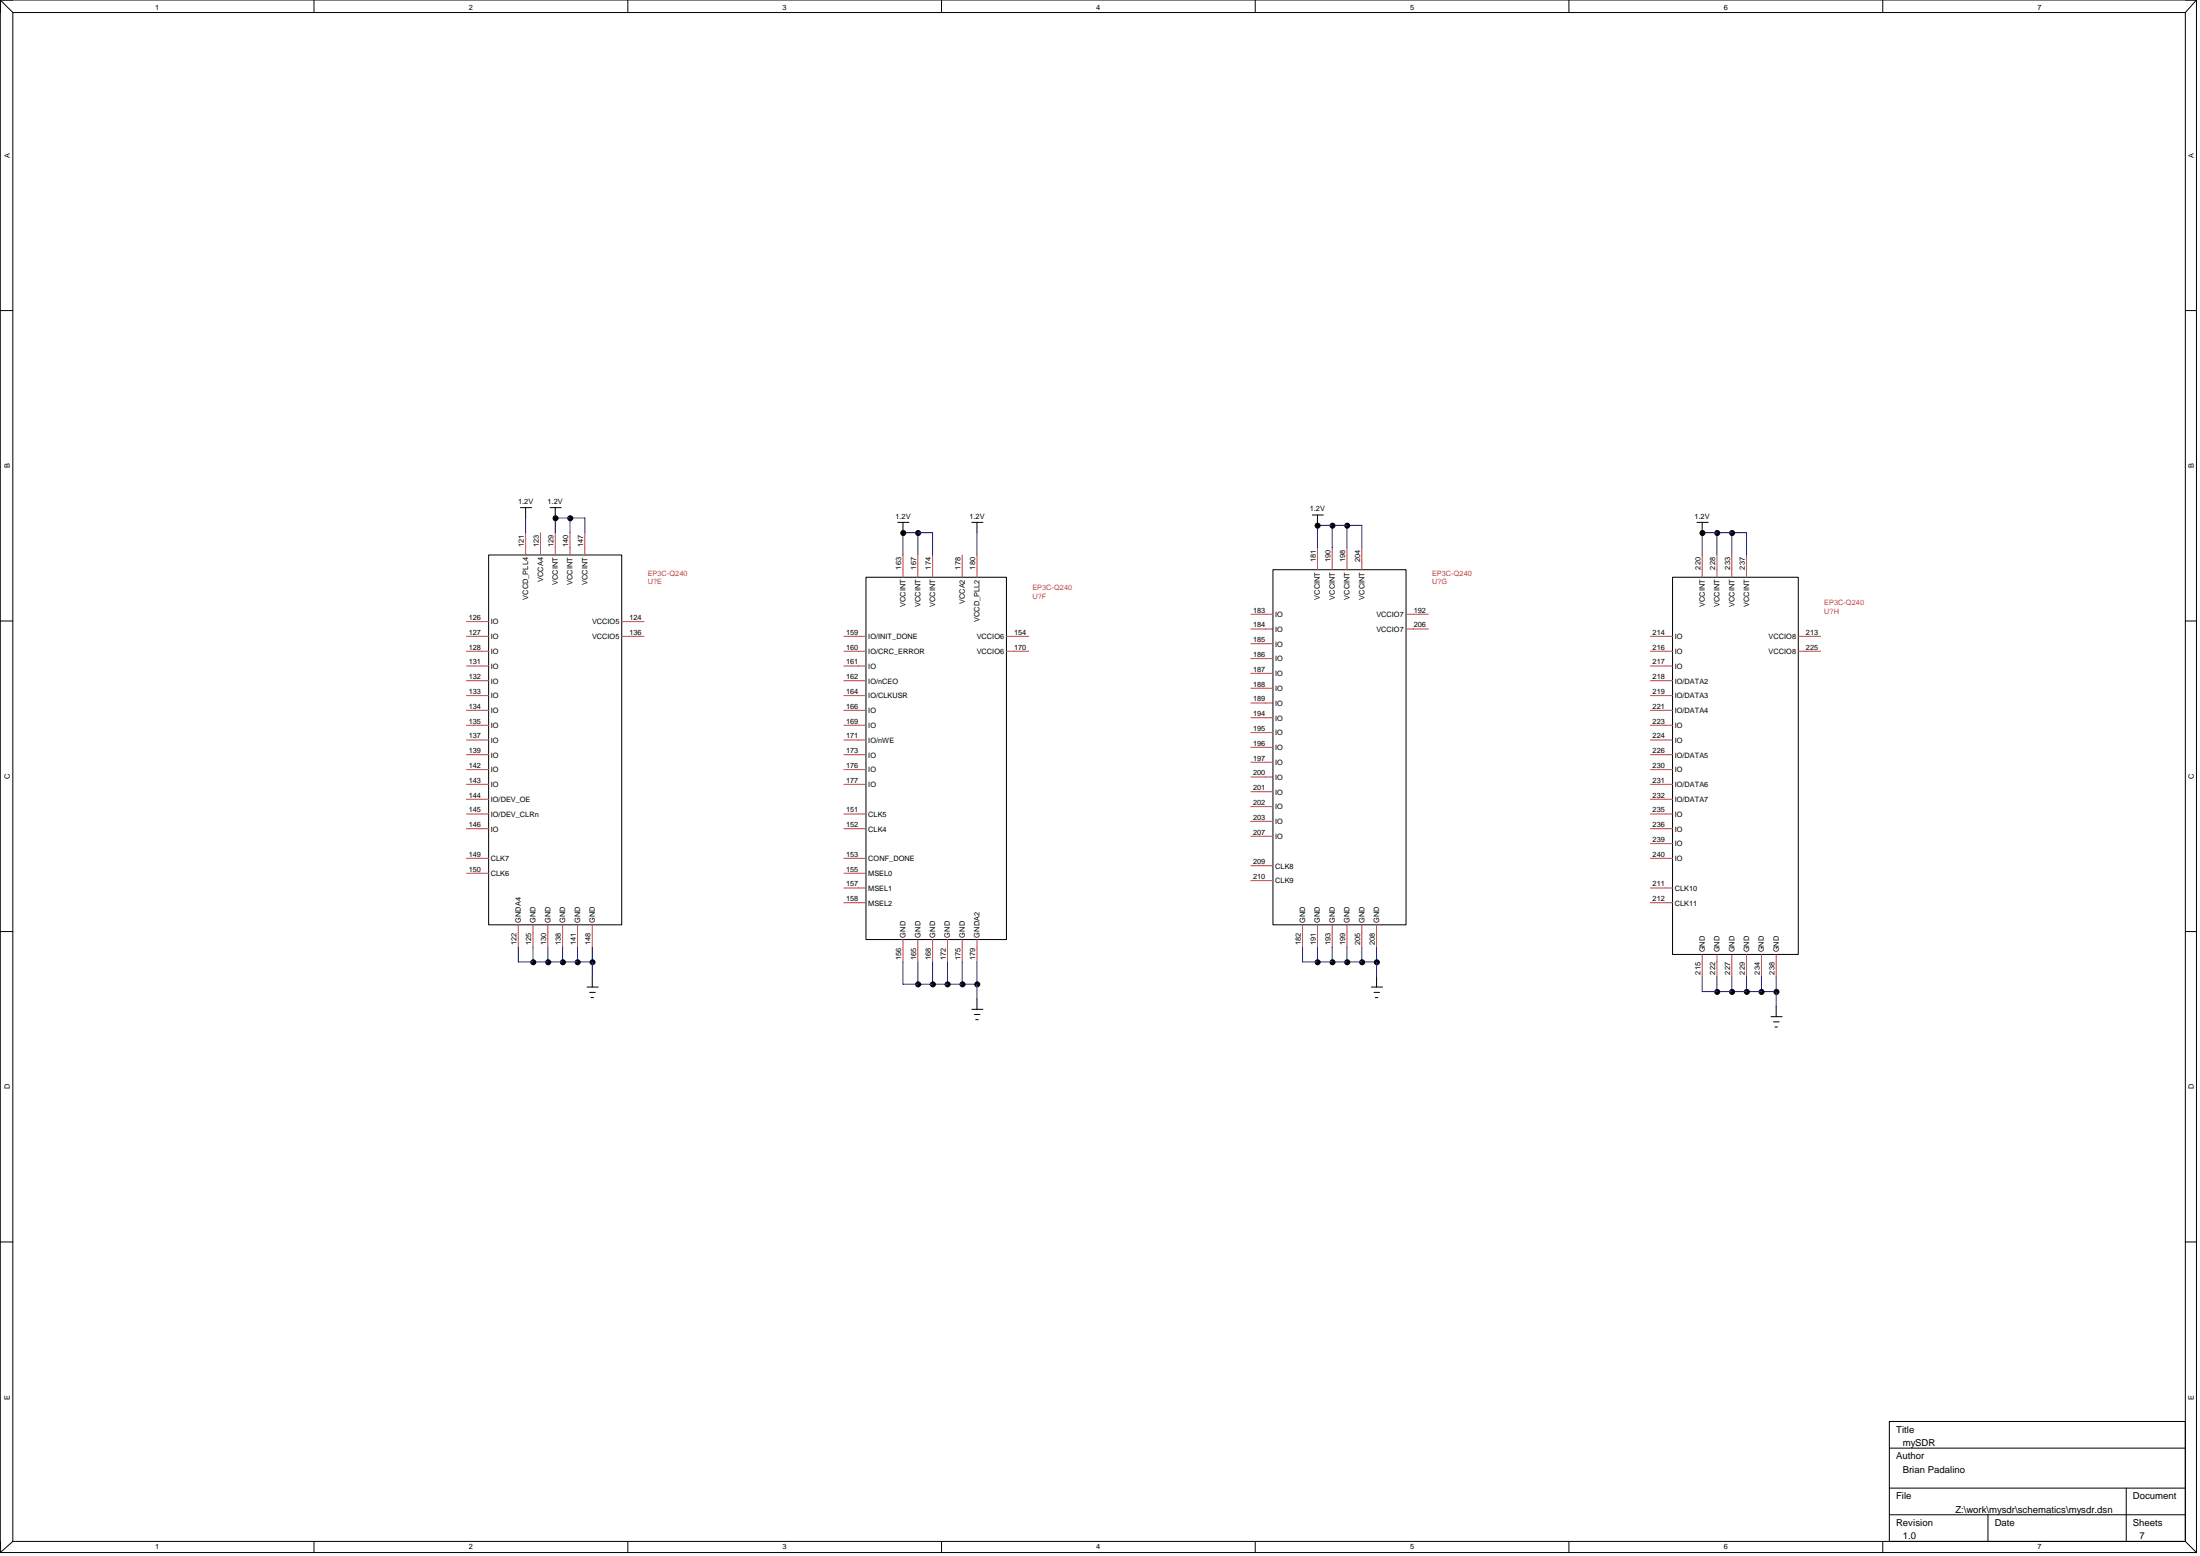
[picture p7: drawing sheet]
<svg xmlns="http://www.w3.org/2000/svg" width="594mm" height="420mm" viewBox="0 0 594 420" stroke-linecap="round" stroke-linejoin="round" font-family="sans-serif">
<g fill="none" stroke="#000" stroke-width=".27">
<path d="M.1 0h593M.1 0v419.2M.1 0l3.4 3.4M3.5 3.4h586.6M3.5 3.4v412.8M84.8 0v3.4M169.5 0v3.4M254.2 0v3.4M339 0v3.4M423.7 0v3.4M508.4 0v3.4M590.1 3.4v412.8"/>
<path d="M593.1 0v419.2M593.1 0l-3 3.4M.1 83.9h3.4M590.1 83.9h3M140.5 137.1h3M141.9 137.1v2.8M148.5 137.1h3M149.9 137.1v2.8M354.4 139.1h2.9M355.8 139.1v2.8M131.9 149.9h36v99.8h-36zM233.8 155.9h38v97.8h-38z"/>
<path d="M242.4 141.1h3M243.8 141.1v2.7M262.4 141.1h3M263.8 141.1v2.7M343.7 153.8h36v95.9h-36zM451.6 155.9h34v101.8h-34zM458.2 141.1h3.1M459.6 141.1v2.7M.1 167.7h3.4M590.1 167.7h3M.1 251.5h3.4M590.1 251.5h3"/>
<path d="M158.5 266.5h3M159.2 268h1.5M159.6 269.4h.7M159.9 263.7v2.8M262.4 272.5h3M263.1 273.9h1.5M263.5 275.3h.7M263.8 269.7v2.8M370.3 266.5h3M371 268h1.5M371.4 269.4h.7M371.7 263.7v2.8"/>
<path d="M478.2 274.5h3M478.9 275.9h1.5M479.3 277.3h.7M479.6 271.7v2.8M.1 335.4h3.4M590.1 335.4h3M510.2 391h79.9M590.1 383.8h-79.9v32.4M.1 419.2h593M3.5 416.2h586.6M3.5 416.2l-3.4 3M84.8 416.2v3"/>
<path d="M169.5 416.2v3M254.2 416.2v3M339 416.2v3M423.7 416.2v3M508.4 416.2v3M510.2 401.8h79.9M510.2 409h79.9M536.8 409v7.2M574.2 401.8v14.4M590.1 416.2l3 3"/>
<circle cx="150" cy="139.9" r=".68"/>
<circle cx="154" cy="139.9" r=".68"/>
<circle cx="243.9" cy="143.9" r=".68"/>
<circle cx="247.9" cy="143.9" r=".68"/>
<circle cx="355.8" cy="141.9" r=".68"/>
<circle cx="359.8" cy="141.9" r=".68"/>
<circle cx="363.8" cy="141.9" r=".68"/>
<circle cx="459.7" cy="143.9" r=".68"/>
<circle cx="463.7" cy="143.9" r=".68"/>
<circle cx="467.7" cy="143.9" r=".68"/>
<circle cx="144" cy="259.8" r=".68"/>
<circle cx="148" cy="259.8" r=".68"/>
<circle cx="152" cy="259.8" r=".68"/>
<circle cx="156" cy="259.8" r=".68"/>
<circle cx="160" cy="259.8" r=".68"/>
<circle cx="355.8" cy="259.8" r=".68"/>
<circle cx="359.8" cy="259.8" r=".68"/>
<circle cx="363.8" cy="259.8" r=".68"/>
<circle cx="367.8" cy="259.8" r=".68"/>
<circle cx="371.8" cy="259.8" r=".68"/>
<circle cx="247.9" cy="265.8" r=".68"/>
<circle cx="251.9" cy="265.8" r=".68"/>
<circle cx="255.9" cy="265.8" r=".68"/>
<circle cx="259.9" cy="265.8" r=".68"/>
<circle cx="263.9" cy="265.8" r=".68"/>
<circle cx="463.7" cy="267.8" r=".68"/>
<circle cx="467.7" cy="267.8" r=".68"/>
<circle cx="471.7" cy="267.8" r=".68"/>
<circle cx="475.7" cy="267.8" r=".68"/>
<circle cx="479.7" cy="267.8" r=".68"/>
</g>
<g fill="none" stroke="#c04040" stroke-width=".27">
<path d="M141.9 143.8v6.1M146 143.8v6.1M149.9 143.8v6.1M153.9 143.8v6.1M157.9 143.8v6.1M243.8 149.9v6M247.9 149.9v6M251.8 149.9v6M259.8 149.9v6M263.8 149.9v6M355.8 147.9v5.9M359.7 147.9v5.9"/>
<path d="M363.7 147.9v5.9M367.7 147.9v5.9M459.6 149.9v6M463.6 149.9v6M467.6 149.9v6M471.6 149.9v6M126 167.9h5.9M126 171.8h5.9M126 175.9h5.9M126 179.8h5.9M167.9 167.9h6M167.9 171.8h6"/>
<path d="M227.9 171.8h5.9M227.9 175.9h5.9M227.9 179.8h5.9M271.8 171.8h6M271.8 175.9h6M337.8 165.9h5.9M337.8 169.8h5.9M337.8 173.8h5.9M337.8 177.8h5.9M379.7 165.9h6M379.7 169.8h6M445.7 171.8h5.9"/>
<path d="M445.7 175.9h5.9M445.7 179.8h5.9M485.6 171.8h6M485.6 175.9h6M126 183.8h5.9M126 187.8h5.9M126 191.8h5.9M126 195.8h5.9M126 199.8h5.9M227.9 183.8h5.9M227.9 187.8h5.9M227.9 191.8h5.9"/>
<path d="M227.9 195.8h5.9M227.9 199.8h5.9M337.8 181.8h5.9M337.8 185.8h5.9M337.8 189.8h5.9M337.8 193.8h5.9M337.8 197.8h5.9M445.7 183.8h5.9M445.7 187.8h5.9M445.7 191.8h5.9M445.7 195.8h5.9M445.7 199.8h5.9"/>
<path d="M126 203.8h5.9M126 207.8h5.9M126 211.8h5.9M126 215.8h5.9M126 219.8h5.9M227.9 203.8h5.9M227.9 207.8h5.9M227.9 211.8h5.9M227.9 219.8h5.9M337.8 201.8h5.9M337.8 205.8h5.9M337.8 209.8h5.9"/>
<path d="M337.8 213.8h5.9M337.8 217.8h5.9M445.7 203.8h5.9M445.7 207.8h5.9M445.7 211.8h5.9M445.7 215.8h5.9M445.7 219.8h5.9M126 223.8h5.9M126 231.8h5.9M126 235.8h5.9M227.9 223.8h5.9M227.9 231.8h5.9"/>
<path d="M227.9 235.8h5.9M227.9 239.8h5.9M337.8 221.8h5.9M337.8 225.8h5.9M337.8 233.8h5.9M337.8 237.8h5.9M445.7 223.8h5.9M445.7 231.8h5.9M445.7 239.8h5.9M445.7 227.8h5.9M139.9 249.8v6M143.9 249.8v6"/>
<path d="M147.9 249.8v6M151.9 249.8v6M155.9 249.8v6M159.9 249.8v6M227.9 243.8h5.9M243.8 253.7v6.1M247.9 253.7v6.1M251.8 253.7v6.1M255.9 253.7v6.1M259.8 253.7v6.1M263.8 253.7v6.1M351.7 249.8v6"/>
<path d="M355.8 249.8v6M359.7 249.8v6M363.7 249.8v6M367.7 249.8v6M371.7 249.8v6M445.7 243.8h5.9M459.6 257.8v5.9M463.6 257.8v5.9M467.6 257.8v5.9M471.6 257.8v5.9M475.6 257.8v5.9M479.6 257.8v5.9"/>
</g>
<g fill="none" stroke="#00f" stroke-width=".27">
<path d="M141.9 139.9v3.9M153.9 139.9v3.9M149.9 143.8v-3.9h8v3.9M243.8 149.9v-6.1h8v6.1M247.9 143.8v6.1M263.8 143.8v6.1M355.8 147.9v-6h11.9v6M359.7 141.9v6M363.7 141.9v6M459.6 149.9v-6.1h12v6.1M463.6 143.8v6.1M467.6 143.8v6.1"/>
<path d="M139.9 255.8v4h20M143.9 255.8v4M147.9 255.8v4M151.9 255.8v4M155.9 255.8v4M159.9 255.8v7.9M243.8 259.8v6h20M247.9 259.8v6M251.8 259.8v6M255.9 259.8v6M259.8 259.8v6M263.8 259.8v9.9"/>
<path d="M351.7 255.8v4h20M355.8 255.8v4M359.7 255.8v4M363.7 255.8v4M367.7 255.8v4M371.7 255.8v7.9M459.6 263.7v4.1h20M463.6 263.7v4.1M467.6 263.7v4.1M471.6 263.7v4.1M475.6 263.7v4.1M479.6 263.7v8"/>
</g>
<g fill="#000">
<circle cx="150" cy="139.9" r=".68"/>
<circle cx="154" cy="139.9" r=".68"/>
<circle cx="243.9" cy="143.9" r=".68"/>
<circle cx="247.9" cy="143.9" r=".68"/>
<circle cx="355.8" cy="141.9" r=".68"/>
<circle cx="359.8" cy="141.9" r=".68"/>
<circle cx="363.8" cy="141.9" r=".68"/>
<circle cx="459.7" cy="143.9" r=".68"/>
<circle cx="463.7" cy="143.9" r=".68"/>
<circle cx="467.7" cy="143.9" r=".68"/>
<circle cx="144" cy="259.8" r=".68"/>
<circle cx="148" cy="259.8" r=".68"/>
<circle cx="152" cy="259.8" r=".68"/>
<circle cx="156" cy="259.8" r=".68"/>
<circle cx="160" cy="259.8" r=".68"/>
<circle cx="355.8" cy="259.8" r=".68"/>
<circle cx="359.8" cy="259.8" r=".68"/>
<circle cx="363.8" cy="259.8" r=".68"/>
<circle cx="367.8" cy="259.8" r=".68"/>
<circle cx="371.8" cy="259.8" r=".68"/>
<circle cx="247.9" cy="265.8" r=".68"/>
<circle cx="251.9" cy="265.8" r=".68"/>
<circle cx="255.9" cy="265.8" r=".68"/>
<circle cx="259.9" cy="265.8" r=".68"/>
<circle cx="263.9" cy="265.8" r=".68"/>
<circle cx="463.7" cy="267.8" r=".68"/>
<circle cx="467.7" cy="267.8" r=".68"/>
<circle cx="471.7" cy="267.8" r=".68"/>
<circle cx="475.7" cy="267.8" r=".68"/>
<circle cx="479.7" cy="267.8" r=".68"/>
</g>
<g font-size="2.6">
<text x="512" y="386.9">Title</text>
<text x="512" y="394.1">Author</text>
<text x="513.8" y="390.5">mySDR</text>
<text x="513.8" y="397.7">Brian Padalino</text>
<text x="512" y="404.9">File</text>
<text x="575.9" y="404.9">Document</text>
<text x="512" y="412.1">Revision</text>
<text x="528" y="408.5">Z:\work\mysdr\schematics\mysdr.dsn</text>
<text x="538.6" y="412.1">Date</text>
<text x="575.9" y="412.1">Sheets</text>
<text x="513.8" y="415.7">1.0</text>
<text x="577.8" y="415.7">7</text>
</g>
<g font-size="2">
<text x="41.9" y="2.6">1</text>
<text x="126.6" y="2.6">2</text>
<text x="211.3" y="2.6">3</text>
<text x="296" y="2.6">4</text>
<text x="380.8" y="2.6">5</text>
<text x="465.5" y="2.6">6</text>
<text x="550.2" y="2.6">7</text>
<text x="2.6" y="42.6" transform="rotate(-90 2.6 42.6)">A</text>
<text x="592.4" y="42.6" transform="rotate(-90 592.4 42.6)">A</text>
<text x="2.6" y="126.4" transform="rotate(-90 2.6 126.4)">B</text>
<text x="592.4" y="126.4" transform="rotate(-90 592.4 126.4)">B</text>
<text x="139.9" y="136.1">1.2V</text>
<text x="147.9" y="136.1">1.2V</text>
<text x="241.8" y="140">1.2V</text>
<text x="261.8" y="140">1.2V</text>
<text x="353.7" y="138">1.2V</text>
<text x="457.6" y="140">1.2V</text>
<text x="141.5" y="147.8" transform="rotate(-90 141.5 147.8)">121</text>
<text x="145.5" y="147.8" transform="rotate(-90 145.5 147.8)">123</text>
<text x="149.5" y="147.8" transform="rotate(-90 149.5 147.8)">129</text>
<text x="153.5" y="147.8" transform="rotate(-90 153.5 147.8)">140</text>
<text x="157.5" y="147.8" transform="rotate(-90 157.5 147.8)">147</text>
<text x="243.4" y="153.8" transform="rotate(-90 243.4 153.8)">163</text>
<text x="247.4" y="153.8" transform="rotate(-90 247.4 153.8)">167</text>
<text x="251.4" y="153.8" transform="rotate(-90 251.4 153.8)">174</text>
<text x="259.4" y="153.8" transform="rotate(-90 259.4 153.8)">178</text>
<text x="263.3" y="153.8" transform="rotate(-90 263.3 153.8)">180</text>
<text x="355.3" y="151.8" transform="rotate(-90 355.3 151.8)">181</text>
<text x="359.3" y="151.8" transform="rotate(-90 359.3 151.8)">190</text>
<text x="363.3" y="151.8" transform="rotate(-90 363.3 151.8)">198</text>
<text x="367.3" y="151.8" transform="rotate(-90 367.3 151.8)">204</text>
<text x="459.2" y="153.8" transform="rotate(-90 459.2 153.8)">220</text>
<text x="463.2" y="153.8" transform="rotate(-90 463.2 153.8)">228</text>
<text x="467.2" y="153.8" transform="rotate(-90 467.2 153.8)">233</text>
<text x="471.2" y="153.8" transform="rotate(-90 471.2 153.8)">237</text>
<text x="142.7" y="161.9" transform="rotate(-90 142.7 161.9)">VCCD_PLL4</text>
<text x="146.6" y="157.1" transform="rotate(-90 146.6 157.1)">VCCA4</text>
<text x="150.7" y="157.9" transform="rotate(-90 150.7 157.9)">VCCINT</text>
<text x="154.6" y="157.9" transform="rotate(-90 154.6 157.9)">VCCINT</text>
<text x="158.7" y="157.9" transform="rotate(-90 158.7 157.9)">VCCINT</text>
<text x="356.4" y="161.9" transform="rotate(-90 356.4 161.9)">VCCINT</text>
<text x="360.5" y="161.9" transform="rotate(-90 360.5 161.9)">VCCINT</text>
<text x="364.4" y="161.9" transform="rotate(-90 364.4 161.9)">VCCINT</text>
<text x="368.5" y="161.9" transform="rotate(-90 368.5 161.9)">VCCINT</text>
<text x="126.6" y="167.4">126</text>
<text x="170" y="167.4">124</text>
<text x="244.6" y="163.9" transform="rotate(-90 244.6 163.9)">VCCINT</text>
<text x="248.6" y="163.9" transform="rotate(-90 248.6 163.9)">VCCINT</text>
<text x="252.6" y="163.9" transform="rotate(-90 252.6 163.9)">VCCINT</text>
<text x="260.6" y="163.1" transform="rotate(-90 260.6 163.1)">VCCA2</text>
<text x="264.5" y="167.9" transform="rotate(-90 264.5 167.9)">VCCD_PLL2</text>
<text x="338.4" y="165.4">183</text>
<text x="344.4" y="166.6">IO</text>
<text x="371.7" y="166.6">VCCIO7</text>
<text x="381.8" y="165.4">192</text>
<text x="460.4" y="163.9" transform="rotate(-90 460.4 163.9)">VCCINT</text>
<text x="464.3" y="163.9" transform="rotate(-90 464.3 163.9)">VCCINT</text>
<text x="468.4" y="163.9" transform="rotate(-90 468.4 163.9)">VCCINT</text>
<text x="472.3" y="163.9" transform="rotate(-90 472.3 163.9)">VCCINT</text>
<text x="126.6" y="171.4">127</text>
<text x="132.5" y="168.6">IO</text>
<text x="132.5" y="172.6">IO</text>
<text x="159.9" y="168.6">VCCIO5</text>
<text x="159.9" y="172.6">VCCIO5</text>
<text x="170" y="171.4">136</text>
<text x="228.5" y="171.4">159</text>
<text x="234.5" y="172.6">IO/INIT_DONE</text>
<text x="263.8" y="172.6">VCCIO6</text>
<text x="273.8" y="171.4">154</text>
<text x="338.4" y="169.4">184</text>
<text x="338.4" y="173.4">185</text>
<text x="344.4" y="170.6">IO</text>
<text x="371.7" y="170.6">VCCIO7</text>
<text x="381.8" y="169.4">206</text>
<text x="446.3" y="171.4">214</text>
<text x="452.2" y="172.6">IO</text>
<text x="477.6" y="172.6">VCCIO8</text>
<text x="487.7" y="171.4">213</text>
<text x="126.6" y="175.4">128</text>
<text x="126.6" y="179.4">131</text>
<text x="132.5" y="176.6">IO</text>
<text x="228.5" y="175.4">160</text>
<text x="228.5" y="179.4">161</text>
<text x="234.5" y="176.6">IO/CRC_ERROR</text>
<text x="263.8" y="176.6">VCCIO6</text>
<text x="273.8" y="175.4">170</text>
<text x="338.4" y="177.4">186</text>
<text x="344.4" y="174.6">IO</text>
<text x="344.4" y="178.6">IO</text>
<text x="446.3" y="175.4">216</text>
<text x="446.3" y="179.4">217</text>
<text x="452.2" y="176.6">IO</text>
<text x="477.6" y="176.6">VCCIO8</text>
<text x="487.7" y="175.4">225</text>
<text x="126.6" y="183.4">132</text>
<text x="132.5" y="180.6">IO</text>
<text x="132.5" y="184.6">IO</text>
<text x="228.5" y="183.4">162</text>
<text x="234.5" y="180.6">IO</text>
<text x="234.5" y="184.6">IO/nCEO</text>
<text x="338.4" y="181.4">187</text>
<text x="338.4" y="185.4">188</text>
<text x="344.4" y="182.6">IO</text>
<text x="446.3" y="183.4">218</text>
<text x="452.2" y="180.6">IO</text>
<text x="452.2" y="184.6">IO/DATA2</text>
<text x="126.6" y="187.4">133</text>
<text x="126.6" y="191.4">134</text>
<text x="132.5" y="188.6">IO</text>
<text x="228.5" y="187.4">164</text>
<text x="228.5" y="191.4">166</text>
<text x="234.5" y="188.6">IO/CLKUSR</text>
<text x="338.4" y="189.4">189</text>
<text x="344.4" y="186.6">IO</text>
<text x="344.4" y="190.6">IO</text>
<text x="446.3" y="187.4">219</text>
<text x="446.3" y="191.4">221</text>
<text x="452.2" y="188.6">IO/DATA3</text>
<text x="126.6" y="195.4">135</text>
<text x="132.5" y="192.6">IO</text>
<text x="132.5" y="196.6">IO</text>
<text x="228.5" y="195.4">169</text>
<text x="234.5" y="192.6">IO</text>
<text x="234.5" y="196.6">IO</text>
<text x="338.4" y="193.4">194</text>
<text x="338.4" y="197.4">195</text>
<text x="344.4" y="194.6">IO</text>
<text x="446.3" y="195.4">223</text>
<text x="452.2" y="192.6">IO/DATA4</text>
<text x="452.2" y="196.6">IO</text>
<text x="126.6" y="199.4">137</text>
<text x="126.6" y="203.4">139</text>
<text x="132.5" y="200.6">IO</text>
<text x="228.5" y="199.4">171</text>
<text x="228.5" y="203.4">173</text>
<text x="234.5" y="200.6">IO/nWE</text>
<text x="338.4" y="201.4">196</text>
<text x="344.4" y="198.6">IO</text>
<text x="344.4" y="202.6">IO</text>
<text x="446.3" y="199.4">224</text>
<text x="446.3" y="203.4">226</text>
<text x="452.2" y="200.6">IO</text>
<text x="126.6" y="207.4">142</text>
<text x="132.5" y="204.6">IO</text>
<text x="132.5" y="208.6">IO</text>
<text x="228.5" y="207.4">176</text>
<text x="234.5" y="204.6">IO</text>
<text x="234.5" y="208.6">IO</text>
<text x="338.4" y="205.4">197</text>
<text x="338.4" y="209.4">200</text>
<text x="344.4" y="206.5">IO</text>
<text x="446.3" y="207.4">230</text>
<text x="452.2" y="204.6">IO/DATA5</text>
<text x="452.2" y="208.6">IO</text>
<text x="2.6" y="210.3" transform="rotate(-90 2.6 210.3)">C</text>
<text x="126.6" y="211.4">143</text>
<text x="126.6" y="215.4">144</text>
<text x="132.5" y="212.6">IO</text>
<text x="228.5" y="211.4">177</text>
<text x="234.5" y="212.6">IO</text>
<text x="338.4" y="213.4">201</text>
<text x="344.4" y="210.6">IO</text>
<text x="344.4" y="214.5">IO</text>
<text x="446.3" y="211.4">231</text>
<text x="446.3" y="215.4">232</text>
<text x="452.2" y="212.6">IO/DATA6</text>
<text x="592.4" y="210.3" transform="rotate(-90 592.4 210.3)">C</text>
<text x="126.6" y="219.4">145</text>
<text x="132.5" y="216.5">IO/DEV_OE</text>
<text x="132.5" y="220.6">IO/DEV_CLRn</text>
<text x="228.5" y="219.4">151</text>
<text x="234.5" y="220.6">CLK5</text>
<text x="338.4" y="217.4">202</text>
<text x="338.4" y="221.4">203</text>
<text x="344.4" y="218.6">IO</text>
<text x="446.3" y="219.4">235</text>
<text x="452.2" y="216.5">IO/DATA7</text>
<text x="452.2" y="220.6">IO</text>
<text x="126.6" y="223.4">146</text>
<text x="132.5" y="224.5">IO</text>
<text x="228.5" y="223.4">152</text>
<text x="234.5" y="224.5">CLK4</text>
<text x="338.4" y="225.4">207</text>
<text x="344.4" y="222.5">IO</text>
<text x="344.4" y="226.5">IO</text>
<text x="446.3" y="223.4">236</text>
<text x="446.3" y="227.4">239</text>
<text x="452.2" y="224.5">IO</text>
<text x="126.6" y="231.4">149</text>
<text x="132.5" y="232.5">CLK7</text>
<text x="228.5" y="231.4">153</text>
<text x="234.5" y="232.5">CONF_DONE</text>
<text x="338.4" y="233.3">209</text>
<text x="446.3" y="231.4">240</text>
<text x="452.2" y="228.6">IO</text>
<text x="452.2" y="232.5">IO</text>
<text x="126.6" y="235.4">150</text>
<text x="132.5" y="236.5">CLK6</text>
<text x="228.5" y="235.4">155</text>
<text x="228.5" y="239.4">157</text>
<text x="234.5" y="236.5">MSEL0</text>
<text x="338.4" y="237.4">210</text>
<text x="344.4" y="234.5">CLK8</text>
<text x="344.4" y="238.5">CLK9</text>
<text x="446.3" y="239.4">211</text>
<text x="228.5" y="243.3">158</text>
<text x="234.5" y="240.5">MSEL1</text>
<text x="234.5" y="244.5">MSEL2</text>
<text x="446.3" y="243.3">212</text>
<text x="452.2" y="240.5">CLK10</text>
<text x="452.2" y="244.5">CLK11</text>
<text x="140.7" y="249.2" transform="rotate(-90 140.7 249.2)">GNDA4</text>
<text x="144.6" y="249.2" transform="rotate(-90 144.6 249.2)">GND</text>
<text x="148.7" y="249.2" transform="rotate(-90 148.7 249.2)">GND</text>
<text x="152.6" y="249.2" transform="rotate(-90 152.6 249.2)">GND</text>
<text x="156.6" y="249.2" transform="rotate(-90 156.6 249.2)">GND</text>
<text x="160.6" y="249.2" transform="rotate(-90 160.6 249.2)">GND</text>
<text x="352.5" y="249.2" transform="rotate(-90 352.5 249.2)">GND</text>
<text x="356.4" y="249.2" transform="rotate(-90 356.4 249.2)">GND</text>
<text x="360.5" y="249.2" transform="rotate(-90 360.5 249.2)">GND</text>
<text x="364.4" y="249.2" transform="rotate(-90 364.4 249.2)">GND</text>
<text x="368.5" y="249.2" transform="rotate(-90 368.5 249.2)">GND</text>
<text x="372.4" y="249.2" transform="rotate(-90 372.4 249.2)">GND</text>
<text x="139.5" y="255.1" transform="rotate(-90 139.5 255.1)">122</text>
<text x="143.5" y="255.1" transform="rotate(-90 143.5 255.1)">125</text>
<text x="147.5" y="255.1" transform="rotate(-90 147.5 255.1)">130</text>
<text x="151.5" y="255.1" transform="rotate(-90 151.5 255.1)">138</text>
<text x="155.5" y="255.1" transform="rotate(-90 155.5 255.1)">141</text>
<text x="159.5" y="255.1" transform="rotate(-90 159.5 255.1)">148</text>
<text x="244.6" y="253.2" transform="rotate(-90 244.6 253.2)">GND</text>
<text x="248.6" y="253.2" transform="rotate(-90 248.6 253.2)">GND</text>
<text x="252.6" y="253.2" transform="rotate(-90 252.6 253.2)">GND</text>
<text x="256.5" y="253.2" transform="rotate(-90 256.5 253.2)">GND</text>
<text x="260.6" y="253.2" transform="rotate(-90 260.6 253.2)">GND</text>
<text x="264.5" y="253.2" transform="rotate(-90 264.5 253.2)">GNDA2</text>
<text x="351.3" y="255.1" transform="rotate(-90 351.3 255.1)">182</text>
<text x="355.3" y="255.1" transform="rotate(-90 355.3 255.1)">191</text>
<text x="359.3" y="255.1" transform="rotate(-90 359.3 255.1)">193</text>
<text x="363.3" y="255.1" transform="rotate(-90 363.3 255.1)">199</text>
<text x="367.3" y="255.1" transform="rotate(-90 367.3 255.1)">205</text>
<text x="371.3" y="255.1" transform="rotate(-90 371.3 255.1)">208</text>
<text x="460.4" y="257.2" transform="rotate(-90 460.4 257.2)">GND</text>
<text x="464.3" y="257.2" transform="rotate(-90 464.3 257.2)">GND</text>
<text x="468.4" y="257.2" transform="rotate(-90 468.4 257.2)">GND</text>
<text x="472.3" y="257.2" transform="rotate(-90 472.3 257.2)">GND</text>
<text x="476.3" y="257.2" transform="rotate(-90 476.3 257.2)">GND</text>
<text x="480.3" y="257.2" transform="rotate(-90 480.3 257.2)">GND</text>
<text x="243.4" y="259.2" transform="rotate(-90 243.4 259.2)">156</text>
<text x="247.4" y="259.2" transform="rotate(-90 247.4 259.2)">165</text>
<text x="251.4" y="259.2" transform="rotate(-90 251.4 259.2)">168</text>
<text x="255.4" y="259.2" transform="rotate(-90 255.4 259.2)">172</text>
<text x="259.4" y="259.2" transform="rotate(-90 259.4 259.2)">175</text>
<text x="263.3" y="259.2" transform="rotate(-90 263.3 259.2)">179</text>
<text x="459.2" y="263.1" transform="rotate(-90 459.2 263.1)">215</text>
<text x="463.2" y="263.1" transform="rotate(-90 463.2 263.1)">222</text>
<text x="467.2" y="263.1" transform="rotate(-90 467.2 263.1)">227</text>
<text x="471.2" y="263.1" transform="rotate(-90 471.2 263.1)">229</text>
<text x="475.2" y="263.1" transform="rotate(-90 475.2 263.1)">234</text>
<text x="479.2" y="263.1" transform="rotate(-90 479.2 263.1)">238</text>
<text x="2.6" y="294.2" transform="rotate(-90 2.6 294.2)">D</text>
<text x="592.4" y="294.2" transform="rotate(-90 592.4 294.2)">D</text>
<text x="2.6" y="378" transform="rotate(-90 2.6 378)">E</text>
<text x="592.4" y="378" transform="rotate(-90 592.4 378)">E</text>
<text x="41.9" y="418.4">1</text>
<text x="126.6" y="418.4">2</text>
<text x="211.3" y="418.4">3</text>
<text x="296" y="418.4">4</text>
<text x="380.8" y="418.4">5</text>
<text x="465.5" y="418.4">6</text>
<text x="550.2" y="418.4">7</text>
</g>
<g font-size="2" fill="#c04040">
<text x="174.9" y="155.4">EP3C-Q240</text>
<text x="386.7" y="155.4">EP3C-Q240</text>
<text x="174.9" y="157.8">U?E</text>
<text x="278.8" y="161.8">U?F</text>
<text x="278.8" y="159.4">EP3C-Q240</text>
<text x="386.7" y="157.8">U?G</text>
<text x="492.6" y="165.8">U?H</text>
<text x="492.6" y="163.4">EP3C-Q240</text>
</g>
</svg>
